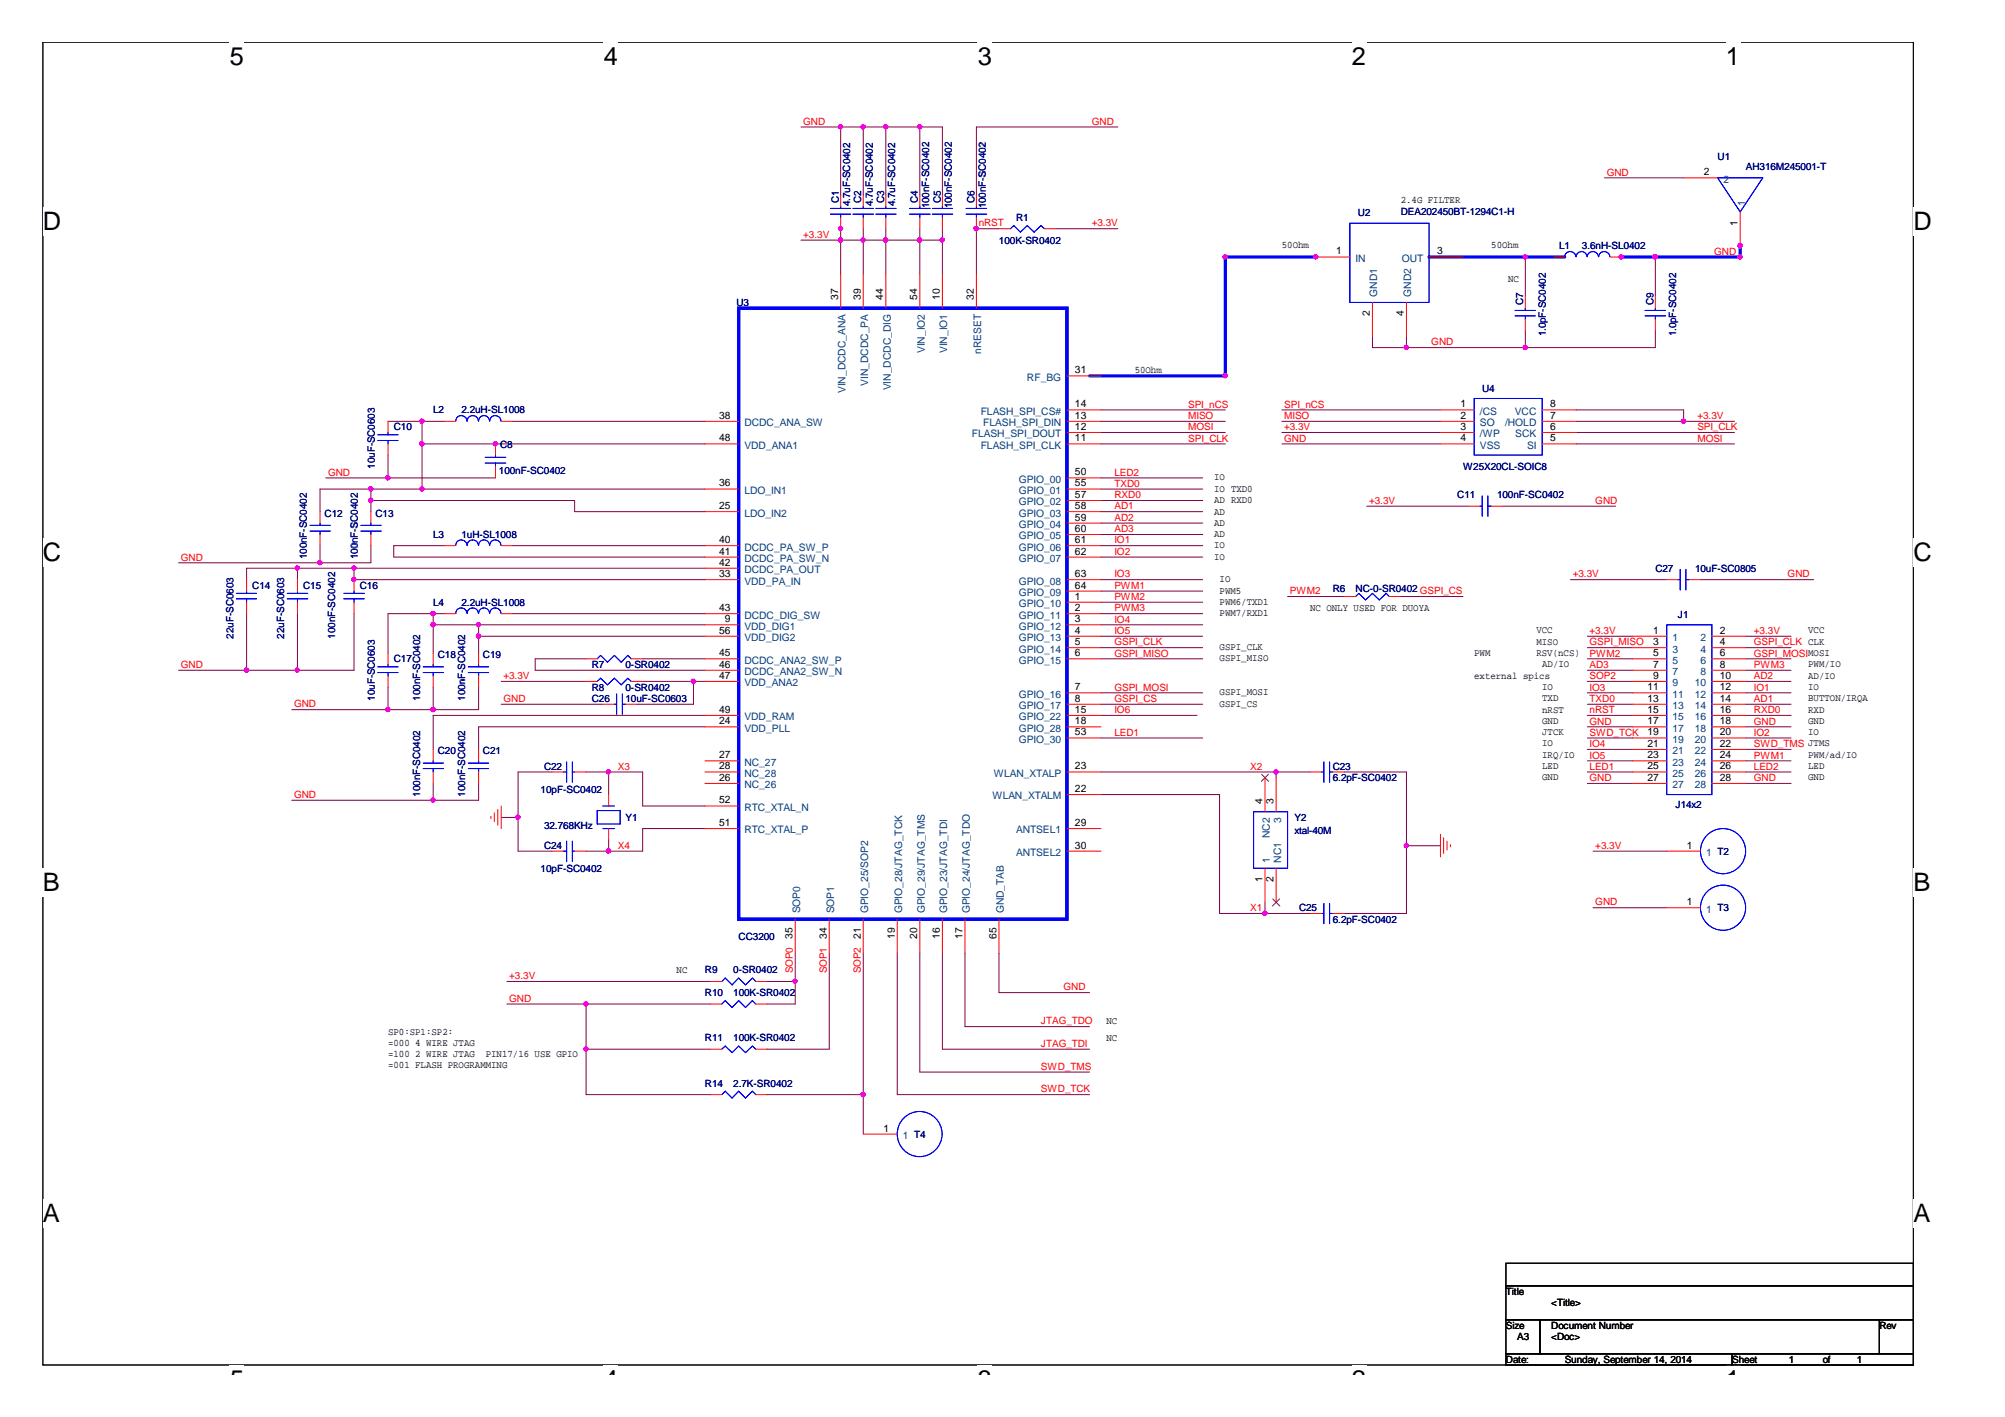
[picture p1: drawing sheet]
<svg xmlns="http://www.w3.org/2000/svg" width="297mm" height="210mm" viewBox="0 0 297 210" stroke-linecap="round" stroke-linejoin="round" font-family="sans-serif">
<path d="M6.3 6.2h277.2v196h-277.2z" fill="none" stroke="#000" stroke-width=".15"/>
<g fill="#fff">
<path d="M34 6.2h2.2v4.3h-2.2z"/>
<path d="M34 202.2h2.2v1.4h-2.2z"/>
<path d="M89.5 6.2h2.1v4.3h-2.1z"/>
<path d="M89.5 202.2h2.1v1.4h-2.1z"/>
<path d="M144.9 6.2h2.1v4.3h-2.1z"/>
<path d="M144.9 202.2h2.1v1.4h-2.1z"/>
<path d="M200.3 6.2h2.1v4.3h-2.1z"/>
<path d="M200.3 202.2h2.1v1.4h-2.1z"/>
<path d="M255.7 6.2h2.1v4.3h-2.1z"/>
<path d="M255.7 202.2h2.1v1.4h-2.1z"/>
<path d="M6.3 30.7h2.8v4.2h-2.8z"/>
<path d="M283.5 30.7h2.7v4.2h-2.7z"/>
<path d="M6.3 79.7h2.8v4.2h-2.8z"/>
<path d="M283.5 79.7h2.7v4.2h-2.7z"/>
<path d="M6.3 128.7h2.6v4.2h-2.6z"/>
<path d="M283.5 128.7h2.5v4.2h-2.5z"/>
<path d="M6.3 177.6h2.6v4.3h-2.6z"/>
<path d="M283.5 177.6h2.5v4.3h-2.5z"/>
</g>
<g fill="none" stroke="#800040" stroke-width=".15">
<path d="M118.7 18.8h20.9v10.1M124.5 18.8v10.1M127.9 18.8v10.1M131.2 18.8v10.1M136.3 18.8v10.1M165.6 18.8h-20.9v10.1M118.7 35.6h20.9M124.5 33.9v6.7M127.9 33.9v6.7M131.2 33.9v6.7M136.3 33.9v6.7M139.6 33.9v6.7"/>
<path d="M148 33.9h-3.3v6.7M156.4 33.9h9.2M194.9 38.1h-13.4v17.6h-18.4M216.7 38.1h13.5M226 38.1v5.9M237.7 26.3h11.7M245.2 38.1v5.9M257.8 36.4v1.7h-17.6M208.4 49.8v1.7M226 49v2.5M245.2 49v2.5h-41.9v-1.7M48.3 70.8h25.1"/>
<path d="M54.9 72.4v3.4M54.9 74.1h30.2v1.7h19.3M57.5 62.4h8.4M57.5 67.4v3.4M62.5 62.4v10M62.5 65.8h41.9M75.9 62.4h28.5M104.4 72.4h-57v3.4M163.1 75.8h15.1M163.1 72.4h15.1M163.1 62.4h18.4M163.1 65.8h18.4"/>
<path d="M163.1 70.8h15.1M163.1 74.1h15.1M163.1 64.1h18.4M163.1 60.7h18.4M163.1 79.2h15.1M163.1 77.5h15.1M189.9 62.4h23.5M189.9 65.8h23.5M189.9 64.1h23.5M189.9 60.7h23.5M202.5 75h15.1M222.6 75h16.8"/>
<path d="M233.5 62.4h23.5M233.5 65.8h23.5M233.5 64.1h23.5M233.5 60.7h15.9v1.7M36.5 90.9v8.4M44.1 84.2v1.7M44.1 90.9v8.4M47.4 80.8v2.6M52.5 84.2v1.7h51.9M52.5 90.9v8.4h-26M54.9 80.8v2.6h-28.4M64.2 90.9v5.8"/>
<path d="M64.2 92.6h40.2M65.9 90.9h-8.4v5.8M65.9 80.8h-7.6v1.7h46.1M70.9 92.6v4.1M70.9 94.2h33.5M75.9 80.8h28.5M75.9 90.9h28.5M86.8 97.6h-7.5v1.7h25.1M95.2 97.6h9.2M104.4 84.2h-67.9v1.7M163.1 80.8h15.1M163.1 82.5h15.1"/>
<path d="M163.1 85.9h15.1M163.1 90.9h15.1M163.1 92.6h15.1M163.1 94.2h15.1M163.1 97.6h15.1M163.1 95.9h15.1M163.1 89.2h15.1M163.1 87.6h15.1M190.8 88.4h8.3M207.5 88.4h9.2M232.7 85.9h14.2M235.2 99.3h6.7"/>
<path d="M235.2 94.2h6.7M235.2 97.6h6.7M235.2 95.9h6.7M251.9 85.9h16.8M258.7 99.3h6.6M258.7 94.2h6.6M258.7 97.6h6.6M258.7 95.9h6.6M57.5 101.8v3.3M64.2 101.8v3.3M64.2 116v2.5M70.9 101.8v3.3h-27.7"/>
<path d="M70.9 116v2.5h-27.7M74.3 100.9h12.5M74.3 104.3h15M81.8 114.4h-5v11.7h5M86.8 114.4h8.4v5h9.2M90.2 114.4v3.3M95.2 100.9h9.2M102.7 100.9v3.4h-8.3M104.4 106h-40.2v5M104.4 107.7h-33.5v3.3M163.1 106h14.2M163.1 114.4h31"/>
<path d="M163.1 117.7h17.6v17.6h13.4M163.1 102.6h15.1M163.1 104.3h15.1M163.1 109.3h15.1M189.1 114.4v.8M199.1 114.4h9.3v20.9h-9.3M235.2 100.9h6.7M235.2 106h6.7M235.2 107.7h6.7M235.2 114.4h6.7M235.2 102.6h6.7M235.2 104.3h6.7"/>
<path d="M235.2 109.3h6.7M235.2 111h6.7M235.2 112.7h6.7M235.2 116h6.7M258.7 100.9h6.6M258.7 106h6.6M258.7 107.7h6.6M258.7 114.4h6.6M258.7 102.6h6.6M258.7 104.3h6.6M258.7 109.3h6.6M258.7 111h6.6"/>
<path d="M258.7 112.7h6.6M258.7 116h6.6M74.3 121.1h2.5M90.2 124.4v1.7M104.4 122.7h-9.2v3.4h-8.4M187.4 133.7v1.6M208.4 125.3h5M236 126.1h10.9M236 134.5h10.9M75.1 145.4h30.1M75.1 148.7h30.1M86.8 148.7v13.5h18.4"/>
<path d="M86.8 155.4h18.4M113.6 145.4h4.2M117.8 141.2v7.5h-4.2M122.9 141.2v14.2h-9.3M127.9 141.2v26.8M132.9 141.2v21h28.5M136.3 141.2v17.6h25.1M139.6 141.2v14.2h21.8M143 141.2v10.9h18.4M148 141.2v5.8h13.4M113.6 162.2h14.3"/>
</g>
<g fill="#f0f" stroke="#f0f" stroke-width=".15">
<circle cx="62.5" cy="72.4" r=".32"/>
<circle cx="47.4" cy="83.3" r=".32"/>
<circle cx="62.5" cy="62.4" r=".32"/>
<circle cx="73.4" cy="65.7" r=".32"/>
<circle cx="57.5" cy="70.8" r=".32"/>
<circle cx="52.4" cy="84.1" r=".32"/>
<circle cx="52.4" cy="85.8" r=".32"/>
<circle cx="44" cy="84.1" r=".32"/>
<circle cx="44" cy="99.3" r=".32"/>
<circle cx="36.5" cy="99.3" r=".32"/>
<circle cx="54.9" cy="74.1" r=".32"/>
<circle cx="64.2" cy="90.9" r=".32"/>
<circle cx="70.9" cy="92.5" r=".32"/>
<circle cx="70.9" cy="94.2" r=".32"/>
<circle cx="64.2" cy="92.5" r=".32"/>
<circle cx="57.5" cy="105.1" r=".32"/>
<circle cx="64.2" cy="105.1" r=".32"/>
<circle cx="64.2" cy="118.5" r=".32"/>
<circle cx="90.1" cy="126.1" r=".32"/>
<circle cx="90.1" cy="114.3" r=".32"/>
<circle cx="76.7" cy="121.1" r=".32"/>
<circle cx="208.3" cy="125.3" r=".32"/>
<circle cx="187.4" cy="135.3" r=".32"/>
<circle cx="189" cy="114.3" r=".32"/>
<circle cx="139.6" cy="35.5" r=".32"/>
<circle cx="136.2" cy="35.5" r=".32"/>
<circle cx="124.5" cy="33.9" r=".32"/>
<circle cx="124.5" cy="35.5" r=".32"/>
<circle cx="127.9" cy="35.5" r=".32"/>
<circle cx="131.2" cy="35.5" r=".32"/>
<circle cx="127.9" cy="18.8" r=".32"/>
<circle cx="124.5" cy="18.8" r=".32"/>
<circle cx="136.2" cy="18.8" r=".32"/>
<circle cx="131.2" cy="18.8" r=".32"/>
<circle cx="144.6" cy="33.9" r=".32"/>
<circle cx="117.8" cy="145.4" r=".32"/>
<circle cx="127.9" cy="162.1" r=".32"/>
<circle cx="86.8" cy="155.4" r=".32"/>
<circle cx="86.8" cy="148.7" r=".32"/>
<circle cx="249.4" cy="62.4" r=".32"/>
<circle cx="181.5" cy="55.7" r=".32"/>
<circle cx="181.5" cy="38" r=".32"/>
<circle cx="194.9" cy="38" r=".32"/>
<circle cx="208.3" cy="51.5" r=".32"/>
<circle cx="226" cy="38" r=".32"/>
<circle cx="226" cy="51.5" r=".32"/>
<circle cx="245.2" cy="38" r=".32"/>
<circle cx="240.2" cy="38" r=".32"/>
<circle cx="257.8" cy="38" r=".32"/>
<circle cx="257.8" cy="36.4" r=".32"/>
<circle cx="62.5" cy="65.7" r=".32"/>
<circle cx="54.9" cy="72.4" r=".32"/>
<circle cx="102.7" cy="100.9" r=".32"/>
</g>
<path d="M194.9 38.1h-13.4v17.6h-20.1M211.7 38.1h20.1M257.8 36.4v1.7h-17.6M109.4 45.6h48.7v90.6h-48.7z" fill="none" stroke="#00f" stroke-width=".47"/>
<g fill="none" stroke="#f00" stroke-width=".15">
<path d="M124.5 28.9v1.6M124.5 32.2v1.7M127.9 28.9v1.6M127.9 32.2v1.7M131.2 28.9v1.6M131.2 32.2v1.7M136.3 28.9v1.6M136.3 32.2v1.7M139.6 28.9v1.6M139.6 32.2v1.7M144.7 28.9v1.6M144.7 32.2v1.7"/>
<path d="M148 33.9h1.7M154.7 33.9h1.7M194.9 38.1h5.1M211.7 38.1h5M230.2 38.1h1.6M238.5 38.1h1.7M249.4 26.3h5.1M257.8 31.4v5M124.5 40.6v5M127.9 40.6v5M131.2 40.6v5M136.3 40.6v5"/>
<path d="M139.6 40.6v5M144.7 40.6v5M158.1 55.7h5M203.3 44.8v5M208.4 44.8v5M226 44v1.6M226 47.3v1.7M245.2 44v1.6M245.2 47.3v1.7M47.4 75.8v1.7M47.4 79.2v1.6M54.9 75.8v1.7"/>
<path d="M54.9 79.2v1.6M57.5 62.4v1.7M57.5 65.8v1.6M65.9 62.4h1.6M73.4 65.8v1.6M73.4 69.1v1.7M74.3 62.4h1.6M104.4 65.8h5M104.4 62.4h5M104.4 75.8h5M104.4 72.4h5M158.1 65.8h5"/>
<path d="M158.1 64.1h5M158.1 62.4h5M158.1 60.7h5M158.1 75.8h5M158.1 72.4h5M158.1 70.8h5M158.1 74.1h5M158.1 77.5h5M158.1 79.2h5M213.4 65.8h5M213.4 64.1h5M213.4 62.4h5"/>
<path d="M213.4 60.7h5M217.6 75h1.6M220.9 75h1.7M228.5 65.8h5M228.5 64.1h5M228.5 62.4h5M228.5 60.7h5M36.5 85.9v1.7M36.5 89.2v1.7M44.1 85.9v1.7M44.1 89.2v1.7M52.5 85.9v1.7"/>
<path d="M52.5 89.2v1.7M57.5 96.7v1.7M64.2 96.7v1.7M65.9 90.9h1.6M65.9 80.8h1.6M70.9 96.7v1.7M74.3 90.9h1.6M74.3 80.8h1.6M86.8 97.6h1.7M93.5 97.6h1.7M104.4 90.9h5M104.4 92.6h5"/>
<path d="M104.4 94.2h5M104.4 97.6h5M104.4 85.9h5M104.4 80.8h5M104.4 82.5h5M104.4 84.2h5M104.4 99.3h5M158.1 90.9h5M158.1 89.2h5M158.1 92.6h5M158.1 94.2h5M158.1 95.9h5"/>
<path d="M158.1 97.6h5M158.1 85.9h5M158.1 80.8h5M158.1 82.5h5M158.1 87.6h5M199.1 88.4h1.7M205.8 88.4h1.7M241.9 94.2h5M241.9 95.9h5M241.9 97.6h5M241.9 99.3h5M246.9 85.9h1.7"/>
<path d="M250.3 85.9h1.6M253.6 94.2h5.1M253.6 95.9h5.1M253.6 97.6h5.1M253.6 99.3h5.1M57.5 100.1v1.7M64.2 100.1v1.7M64.2 111v1.7M64.2 114.4v1.6M70.9 100.1v1.7M70.9 111v1.7M70.9 114.4v1.6"/>
<path d="M73.7 119.9v2.3M74.3 119.4v3.3M81.8 114.4h1.7M85.1 114.4h1.7M86.8 100.9h1.7M89.3 104.3h1.7M90.2 117.7v1.7M92.7 104.3h1.7M93.5 100.9h1.7M104.4 114.4h5M104.4 106h5M104.4 107.7h5"/>
<path d="M104.4 116h5M104.4 112.7h5M104.4 100.9h5M104.4 119.4h5M158.1 114.4h5M158.1 104.3h5M158.1 102.6h5M158.1 106h5M158.1 107.7h5M158.1 117.7h5M158.1 109.3h5M187.4 115.2v5"/>
<path d="M189.1 115.2v5M194.1 114.4h1.7M197.4 114.4h1.7M241.9 114.4h5M241.9 104.3h5M241.9 102.6h5M241.9 106h5M241.9 107.7h5M241.9 116h5M241.9 112.7h5M241.9 100.9h5M241.9 109.3h5"/>
<path d="M241.9 111h5M253.6 114.4h5.1M253.6 104.3h5.1M253.6 102.6h5.1M253.6 106h5.1M253.6 107.7h5.1M253.6 116h5.1M253.6 112.7h5.1M253.6 100.9h5.1M253.6 109.3h5.1M253.6 111h5.1M72.7 120.9v.4"/>
<path d="M73.2 120.4v1.3M81.8 126.1h1.7M85.1 126.1h1.7M90.2 122.7v1.7M104.4 122.7h5M117.8 136.2v5M122.9 136.2v5M127.9 136.2v5M132.9 136.2v5M136.3 136.2v5M139.6 136.2v5M143 136.2v5"/>
<path d="M148 136.2v5M158.1 126.1h5M158.1 122.7h5M187.4 128.6v5.1M189.1 128.6v5.1M194.1 135.3h1.7M197.4 135.3h1.7M213.4 123.6v3.3M213.9 124.1v2.3M214.4 124.6v1.3M214.9 125.1v.3M246.9 126.1h5"/>
<path d="M246.9 134.5h5M105.2 145.4h1.7M105.2 155.4h1.7M105.2 148.7h1.7M112 145.4h1.6M112 155.4h1.6M112 148.7h1.6M105.2 162.2h1.7M112 162.2h1.6M127.9 168h5"/>
</g>
<path d="M223.1 187.1h60.4v3.4h-60.4zM223.1 190.5h60.4v5h-60.4zM223.1 195.5h5v5h-5zM228.1 195.5h50.3v5h-50.3zM278.4 195.5h5.1v5h-5.1zM223.1 200.5h33.5v1.7h-33.5zM256.6 200.5h26.9v1.7h-26.9z" fill="none" stroke="#000" stroke-width=".15"/>
<g fill="none" stroke="#00f" stroke-width=".15">
<path d="M123 31.7h3M123 30.9h3M124.5 30.5v.4M124.5 31.7v.5M126.4 31.7h3M126.4 30.9h3M127.9 30.5v.4M127.9 31.7v.5M129.8 31.7h3M129.8 30.9h3M131.2 30.5v.4M131.2 31.7v.5"/>
<path d="M134.7 31.7h3.1M134.7 30.9h3.1M136.3 30.5v.4M136.3 31.7v.5M138.1 31.7h3M138.1 30.9h3M139.6 30.5v.4M139.6 31.7v.5M143.1 31.7h3.1M143.1 30.9h3.1M144.7 30.5v.4M144.7 31.7v.5"/>
<path d="M149.7 33.9l.5-.5 1 1 1-1 1 1 1-1 .5 .5M200 33.1h11.7v11.7h-11.7zM231.8 38a.83 .83 0 0 1 .8-.7 .83 .83 0 0 1 .9 .7M233.5 38a.81 .81 0 0 1 .8-.7 .81 .81 0 0 1 .8 .7M235.2 38a.83 .83 0 0 1 .8-.7 .83 .83 0 0 1 .8 .7M236.9 38a.83 .83 0 0 1 .8-.7 .83 .83 0 0 1 .8 .7M254.5 26.3h6.7l-3.4 5.1zM218.4 59h10.1v8.4h-10.1zM224.5 46.8h3M224.5 46h3M226 45.6v.4M226 46.8v.5"/>
<path d="M243.7 46.8h3.1M243.7 46h3.1M245.2 45.6v.4M245.2 46.8v.5M45.9 78.7h3M45.9 77.8h3M47.4 77.5v.3M47.4 78.7v.5M53.5 78.7h3M53.5 77.8h3M54.9 77.5v.3M54.9 78.7v.5"/>
<path d="M56 65.2h3M56 64.4h3M57.5 64.1v.3M57.5 65.2v.6M67.5 62.4a.83 .83 0 0 1 .8-.8 .83 .83 0 0 1 .9 .8M69.2 62.4a.83 .83 0 0 1 .8-.8 .83 .83 0 0 1 .9 .8M70.9 62.4a.8 .8 0 0 1 .8-.8 .8 .8 0 0 1 .8 .8M71.9 68.6h3M71.9 67.7h3M72.6 62.4a.83 .83 0 0 1 .8-.8 .83 .83 0 0 1 .8 .8M73.4 67.4v.3M73.4 68.6v.5"/>
<path d="M219.2 75h.4M219.6 73.5v3M220.4 75h.5M220.4 73.5v3M35 88.7h3M35 87.9h3M36.5 87.6v.3M36.5 88.7v.5M42.5 88.7h3.1M42.5 87.9h3.1M44.1 87.6v.3M44.1 88.7v.5"/>
<path d="M50.9 88.7h3.1M50.9 87.9h3.1M52.5 87.6v.3M52.5 88.7v.5M56 99.6h3M56 98.8h3M57.5 98.4v.4M57.5 99.6v.5M62.7 99.6h3M62.7 98.8h3M64.2 98.4v.4M64.2 99.6v.5"/>
<path d="M67.5 90.9a.83 .83 0 0 1 .8-.8 .83 .83 0 0 1 .9 .8M67.5 80.8a.83 .83 0 0 1 .8-.8 .83 .83 0 0 1 .9 .8M69.2 90.9a.83 .83 0 0 1 .8-.8 .83 .83 0 0 1 .9 .8M69.2 80.8a.83 .83 0 0 1 .8-.8 .83 .83 0 0 1 .9 .8M69.4 99.6h3M69.4 98.8h3M70.9 90.9a.8 .8 0 0 1 .8-.8 .8 .8 0 0 1 .8 .8M70.9 80.8a.8 .8 0 0 1 .8-.8 .8 .8 0 0 1 .8 .8M70.9 98.4v.4M70.9 99.6v.5M72.6 90.9a.83 .83 0 0 1 .8-.8 .83 .83 0 0 1 .8 .8M72.6 80.8a.83 .83 0 0 1 .8-.8 .83 .83 0 0 1 .8 .8"/>
<path d="M88.5 97.6l.5-.5 1 1 1-1 1 1 1-1 .5 .5M200.8 88.4l.5-.5 1 1 1-1 1 1 1.1-1 .4 .5M246.9 92.6h6.7v25.1h-6.7zM248.6 85.9h.3M248.9 84.3v3.1M249.8 85.9h.5M249.8 84.3v3.1M62.7 113.8h3M62.7 113h3M64.2 112.7v.3M64.2 113.8v.6M69.4 113.8h3"/>
<path d="M69.4 113h3M70.9 112.7v.3M70.9 113.8v.6M83.5 114.4h.4M83.9 112.9v3M84.8 114.4h.3M84.8 112.9v3M88.5 100.9l.5-.4 1 .9 1-.9 1 .9 1-.9 .5 .4M89.3 119.4h1.7M91 104.3h.4M91.4 102.8v3M92.2 104.3h.5"/>
<path d="M92.2 102.8v3M195.8 114.4h.3M196.1 112.9v3M197 114.4h.4M197 112.9v3M83.5 126.1h.4M83.9 124.6v3M84.8 124.6v3M84.8 126.1h.3M88.5 120.1h3.4v2h-3.4zM89.3 122.7h1.7M185.7 120.2h5.1v8.4h-5.1z"/>
<path d="M195.8 135.3h.3M196.1 133.8v3M197 133.8v3M197 135.3h.4M106.9 145.4l.5-.5 1.1 1 .9-1 1 1 1.1-1 .5 .5M106.9 155.4l.5-.4 1.1 .9 .9-.9 1 .9 1.1-.9 .5 .4M106.9 148.7l.5-.5 1.1 1 .9-1 1 1 1.1-1 .5 .5M106.9 162.2l.5-.6 1.1 1.1 .9-1.1 1 1.1 1.1-1.1 .5 .6"/>
<circle cx="255.3" cy="134.5" r="3.3"/>
<circle cx="255.3" cy="126.1" r="3.3"/>
<circle cx="136.2" cy="168" r="3.3"/>
</g>
<path d="M186.9 114.7l1.1 1.1M187.9 114.7l-1 1.1M188.6 133.2l1 1M189.6 133.2l-1.1 1" fill="none" stroke="#804000" stroke-width=".15"/>
<g font-size="3.8">
<text x="34" y="9.6">5</text>
<text x="89.5" y="9.6">4</text>
<text x="144.9" y="9.6">3</text>
<text x="200.3" y="9.6">2</text>
<text x="255.7" y="9.6">1</text>
<text x="6.3" y="34.1">D</text>
<text x="283.5" y="34.1">D</text>
<text x="6.3" y="83.1">C</text>
<text x="283.5" y="83.1">C</text>
<text x="6.3" y="132.1">B</text>
<text x="283.5" y="132.1">B</text>
<text x="6.3" y="181">A</text>
<text x="283.5" y="181">A</text>
<text x="34" y="205.6">5</text>
<text x="89.5" y="205.6">4</text>
<text x="144.9" y="205.6">3</text>
<text x="200.3" y="205.6">2</text>
<text x="255.7" y="205.6">1</text>
</g>
<g font-size="1.5" fill="#f00">
<text x="119" y="18.5">GND</text>
<text x="161.8" y="18.5">GND</text>
<text x="238" y="26">GND</text>
<text x="119" y="35.2">+3.3V</text>
<text x="145" y="33.5">nRST</text>
<text x="161.8" y="33.5">+3.3V</text>
<text x="254" y="37.7">GND</text>
<text x="212" y="51.2">GND</text>
<text x="176" y="60.4">SPI_nCS</text>
<text x="176" y="62.1">MISO</text>
<text x="176" y="63.7">MOSI</text>
<text x="176" y="65.4">SPI_CLK</text>
<text x="190.2" y="62.1">MISO</text>
<text x="190.2" y="65.4">GND</text>
<text x="190.2" y="60.4">SPI_nCS</text>
<text x="190.2" y="63.7">+3.3V</text>
<text x="251.5" y="65.4">MOSI</text>
<text x="251.5" y="62.1">+3.3V</text>
<text x="251.5" y="63.7">SPI_CLK</text>
<text x="48.6" y="70.5">GND</text>
<text x="165.1" y="70.5">LED2</text>
<text x="165.1" y="77.1">AD2</text>
<text x="165.1" y="75.5">AD1</text>
<text x="165.1" y="73.8">RXD0</text>
<text x="165.1" y="72.1">TXD0</text>
<text x="202.8" y="74.6">+3.3V</text>
<text x="236.3" y="74.6">GND</text>
<text x="26.8" y="83">GND</text>
<text x="165.1" y="82.2">IO2</text>
<text x="165.1" y="80.5">IO1</text>
<text x="165.1" y="78.8">AD3</text>
<text x="165.1" y="88.9">PWM2</text>
<text x="165.1" y="87.2">PWM1</text>
<text x="165.1" y="85.5">IO3</text>
<text x="191.1" y="88">PWM2</text>
<text x="233" y="85.5">+3.3V</text>
<text x="264.8" y="85.5">GND</text>
<text x="165.1" y="95.6">GSPI_CLK</text>
<text x="165.1" y="93.9">IO5</text>
<text x="165.1" y="92.2">IO4</text>
<text x="165.1" y="90.6">PWM3</text>
<text x="235.5" y="93.9">+3.3V</text>
<text x="235.5" y="95.6">GSPI_MISO</text>
<text x="259.8" y="93.9">+3.3V</text>
<text x="259.8" y="95.6">GSPI_CLK CLK</text>
<text x="26.8" y="98.9">GND</text>
<text x="74.6" y="100.6">+3.3V</text>
<text x="165.1" y="97.3">GSPI_MISO</text>
<text x="235.5" y="97.3">PWM2</text>
<text x="235.5" y="98.9">AD3</text>
<text x="235.5" y="100.6">SOP2</text>
<text x="259.8" y="97.3">GSPI_MOSIMOSI</text>
<text x="259.8" y="98.9">PWM3</text>
<text x="259.8" y="100.6">AD2</text>
<text x="43.6" y="104.8">GND</text>
<text x="74.6" y="104">GND</text>
<text x="165.1" y="102.3">GSPI_MOSI</text>
<text x="165.1" y="104">GSPI_CS</text>
<text x="165.1" y="105.6">IO6</text>
<text x="235.5" y="102.3">IO3</text>
<text x="235.5" y="104">TXD0</text>
<text x="235.5" y="105.6">nRST</text>
<text x="235.5" y="107.3">GND</text>
<text x="259.8" y="102.3">IO1</text>
<text x="259.8" y="104">AD1</text>
<text x="259.8" y="105.6">RXD0</text>
<text x="259.8" y="107.3">GND</text>
<text x="165.1" y="109">LED1</text>
<text x="235.5" y="109">SWD_TCK</text>
<text x="235.5" y="110.7">IO4</text>
<text x="235.5" y="112.4">IO5</text>
<text x="259.8" y="109">IO2</text>
<text x="259.8" y="110.7">SWD_TMS JTMS</text>
<text x="259.8" y="112.4">PWM1</text>
<text x="43.6" y="118.2">GND</text>
<text x="91.5" y="114">X3</text>
<text x="185.2" y="114">X2</text>
<text x="235.5" y="114">LED1</text>
<text x="235.5" y="115.7">GND</text>
<text x="259.8" y="114">LED2</text>
<text x="259.8" y="115.7">GND</text>
<text x="91.5" y="125.7">X4</text>
<text x="236.3" y="125.7">+3.3V</text>
<text x="185.2" y="135">X1</text>
<text x="236.3" y="134.1">GND</text>
<text x="75.4" y="145">+3.3V</text>
<text x="75.4" y="148.4">GND</text>
<text x="117.5" y="144.2" transform="rotate(-90 117.5 144.2)">SOP0</text>
<text x="122.5" y="144.2" transform="rotate(-90 122.5 144.2)">SOP1</text>
<text x="127.6" y="144.2" transform="rotate(-90 127.6 144.2)">SOP2</text>
<text x="157.6" y="146.7">GND</text>
<text x="154.2" y="155.1">JTAG_TDI</text>
<text x="154.2" y="151.7">JTAG_TDO</text>
<text x="154.2" y="161.8">SWD_TCK</text>
<text x="154.2" y="158.5">SWD_TMS</text>
</g>
<g font-size="1.5" fill="#000080">
<text x="254.5" y="23.7">U1</text>
<text x="258.7" y="25.2">AH316M245001-T</text>
<text x="124.2" y="30" transform="rotate(-90 124.2 30)">C1</text>
<text x="125.9" y="30.5" transform="rotate(-90 125.9 30.5)">4.7uF-SC0402</text>
<text x="127.6" y="30" transform="rotate(-90 127.6 30)">C2</text>
<text x="129.3" y="30.5" transform="rotate(-90 129.3 30.5)">4.7uF-SC0402</text>
<text x="131" y="30" transform="rotate(-90 131 30)">C3</text>
<text x="132.6" y="30.5" transform="rotate(-90 132.6 30.5)">4.7uF-SC0402</text>
<text x="136" y="30" transform="rotate(-90 136 30)">C4</text>
<text x="137.7" y="30.9" transform="rotate(-90 137.7 30.9)">100nF-SC0402</text>
<text x="139.4" y="30" transform="rotate(-90 139.4 30)">C5</text>
<text x="141" y="30.9" transform="rotate(-90 141 30.9)">100nF-SC0402</text>
<text x="144.4" y="30" transform="rotate(-90 144.4 30)">C6</text>
<text x="146" y="30.9" transform="rotate(-90 146 30.9)">100nF-SC0402</text>
<text x="150.5" y="32.7">R1</text>
<text x="201.2" y="32.1">U2</text>
<text x="207.5" y="31.9">DEA202450BT</text>
<text x="207.5" y="31.9">DEA202450BT-1294C1-H</text>
<text x="148" y="36.1">100K-SR0402</text>
<text x="231" y="36.9">L1</text>
<text x="234.4" y="36.9">3.6nH-SL0402</text>
<text x="109.1" y="45.3">U3</text>
<text x="225.7" y="45.1" transform="rotate(-90 225.7 45.1)">C7</text>
<text x="244.9" y="45.1" transform="rotate(-90 244.9 45.1)">C9</text>
<text x="229" y="49.8" transform="rotate(-90 229 49.8)">1.0pF-SC0402</text>
<text x="248.3" y="49.8" transform="rotate(-90 248.3 49.8)">1.0pF-SC0402</text>
<text x="219.6" y="58.1">U4</text>
<text x="58.3" y="63.8">C10</text>
<text x="64.2" y="61.2">L2</text>
<text x="68.4" y="61.2">2.2uH-SL1008</text>
<text x="55.5" y="69.4" transform="rotate(-90 55.5 69.4)">10uF-SC0603</text>
<text x="73.9" y="70.3">100nF-SC0402</text>
<text x="74.1" y="66.4">C8</text>
<text x="216.7" y="69.6">W25X20CL-SOIC8</text>
<text x="48.1" y="76.5">C12</text>
<text x="55.6" y="76.5">C13</text>
<text x="215.9" y="73.8">C11</text>
<text x="221.8" y="73.8">100nF-SC0402</text>
<text x="45.5" y="82.9" transform="rotate(-90 45.5 82.9)">100nF-SC0402</text>
<text x="53" y="82.9" transform="rotate(-90 53 82.9)">100nF-SC0402</text>
<text x="64.2" y="79.7">L3</text>
<text x="68.4" y="79.7">1uH-SL1008</text>
<text x="37.4" y="87.2">C14</text>
<text x="44.9" y="87.2">C15</text>
<text x="53.3" y="87.2">C16</text>
<text x="64.2" y="89.7">L4</text>
<text x="68.4" y="89.7">2.2uH-SL1008</text>
<text x="197.4" y="87.7">R6</text>
<text x="200.8" y="87.7">NC-0-SR0402 GSPI_CS</text>
<text x="245.2" y="84.7">C27</text>
<text x="251.1" y="84.7">10uF-SC0805</text>
<text x="34.6" y="94.6" transform="rotate(-90 34.6 94.6)">22uF-SC0603</text>
<text x="42.1" y="94.6" transform="rotate(-90 42.1 94.6)">22uF-SC0603</text>
<text x="49.7" y="94.6" transform="rotate(-90 49.7 94.6)">100nF-SC0402</text>
<text x="248.6" y="91.6">J1</text>
<text x="58.3" y="98.1">C17</text>
<text x="64.9" y="97.5">C18</text>
<text x="71.5" y="97.5">C19</text>
<text x="87.7" y="98.9">R7</text>
<text x="92.7" y="98.9">0-SR0402</text>
<text x="55.5" y="103.8" transform="rotate(-90 55.5 103.8)">10uF-SC0603</text>
<text x="62.2" y="103.8" transform="rotate(-90 62.2 103.8)">100nF-SC0402</text>
<text x="68.9" y="103.8" transform="rotate(-90 68.9 103.8)">100nF-SC0402</text>
<text x="87.7" y="104">C26</text>
<text x="87.7" y="102.3">R8</text>
<text x="92.7" y="104">10uF-SC0603</text>
<text x="92.7" y="102.3">0-SR0402</text>
<text x="64.9" y="111.7">C20</text>
<text x="71.5" y="111.7">C21</text>
<text x="62.2" y="118" transform="rotate(-90 62.2 118)">100nF-SC0402</text>
<text x="68.9" y="118" transform="rotate(-90 68.9 118)">100nF-SC0402</text>
<text x="80.1" y="117.4">10pF-SC0402</text>
<text x="80.6" y="114.1">C22</text>
<text x="197.4" y="114.1">C23</text>
<text x="197.4" y="115.7">6.2pF-SC0402</text>
<text x="248.2" y="119.7">J14x2</text>
<text x="80.6" y="125.8">C24</text>
<text x="80.6" y="122.8">32.768KHz</text>
<text x="92.7" y="121.6">Y1</text>
<text x="191.8" y="121.6">Y2</text>
<text x="191.8" y="123.6">xtal-40M</text>
<text x="80.1" y="129.1">10pF-SC0402</text>
<text x="192.4" y="135">C25</text>
<text x="197.4" y="136.7">6.2pF-SC0402</text>
<text x="109.4" y="139.2">CC3200</text>
<text x="104.4" y="144.2">R9</text>
<text x="104.4" y="147.6">R10</text>
<text x="108.6" y="144.2">0-SR0402</text>
<text x="108.6" y="147.6">100K-SR0402</text>
<text x="104.4" y="154.3">R11</text>
<text x="108.6" y="154.3">100K-SR0402</text>
<text x="104.4" y="161">R14</text>
<text x="108.6" y="161">2.7K-SR0402</text>
</g>
<g font-size="1.5">
<text x="252.4" y="26">2</text>
<text x="207.5" y="30.1">2.4G FILTER</text>
<text x="257.4" y="33.4" transform="rotate(-90 257.4 33.4)">1</text>
<text x="189.9" y="36.8">50Ohm</text>
<text x="198" y="37.7">1</text>
<text x="212.9" y="37.7">3</text>
<text x="220.9" y="36.8">50Ohm</text>
<text x="223.4" y="41.8">NC</text>
<text x="124.2" y="44.5" transform="rotate(-90 124.2 44.5)">37</text>
<text x="127.5" y="44.5" transform="rotate(-90 127.5 44.5)">39</text>
<text x="130.9" y="44.5" transform="rotate(-90 130.9 44.5)">44</text>
<text x="135.9" y="44.5" transform="rotate(-90 135.9 44.5)">54</text>
<text x="139.2" y="44.5" transform="rotate(-90 139.2 44.5)">10</text>
<text x="144.3" y="44.5" transform="rotate(-90 144.3 44.5)">32</text>
<text x="202.9" y="46.8" transform="rotate(-90 202.9 46.8)">2</text>
<text x="208" y="46.8" transform="rotate(-90 208 46.8)">4</text>
<text x="159.3" y="55.3">31</text>
<text x="168.1" y="55.3">50Ohm</text>
<text x="106.6" y="62">38</text>
<text x="106.6" y="65.4">48</text>
<text x="159.3" y="65.4">11</text>
<text x="159.3" y="63.7">12</text>
<text x="159.3" y="62">13</text>
<text x="159.3" y="60.3">14</text>
<text x="216.4" y="60.3">1</text>
<text x="216.4" y="62">2</text>
<text x="216.4" y="63.7">3</text>
<text x="216.4" y="65.4">4</text>
<text x="229.7" y="65.4">5</text>
<text x="229.7" y="63.7">6</text>
<text x="229.7" y="62">7</text>
<text x="229.7" y="60.3">8</text>
<text x="159.3" y="70.4">50</text>
<text x="179.9" y="71.2">IO</text>
<text x="106.6" y="75.4">25</text>
<text x="106.6" y="72.1">36</text>
<text x="159.3" y="72.1">55</text>
<text x="159.3" y="73.8">57</text>
<text x="159.3" y="75.4">58</text>
<text x="159.3" y="77.1">59</text>
<text x="179.9" y="72.8">IO TXD0</text>
<text x="179.9" y="74.5">AD RXD0</text>
<text x="179.9" y="76.2">AD</text>
<text x="179.9" y="77.9">AD</text>
<text x="106.6" y="80.4">40</text>
<text x="106.6" y="82.1">41</text>
<text x="106.6" y="83.8">42</text>
<text x="159.3" y="78.8">60</text>
<text x="159.3" y="80.4">61</text>
<text x="159.3" y="82.1">62</text>
<text x="179.9" y="79.6">AD</text>
<text x="179.9" y="81.2">IO</text>
<text x="179.9" y="82.9">IO</text>
<text x="106.6" y="85.5">33</text>
<text x="159.3" y="88.8">1</text>
<text x="159.3" y="85.5">63</text>
<text x="159.3" y="87.2">64</text>
<text x="180.7" y="89.6">PWM6/TXD1</text>
<text x="180.7" y="86.2">IO</text>
<text x="180.7" y="87.9">PWM5</text>
<text x="106.6" y="90.5">43</text>
<text x="106.6" y="93.9">56</text>
<text x="107.4" y="92.2">9</text>
<text x="159.3" y="90.5">2</text>
<text x="159.3" y="92.2">3</text>
<text x="159.3" y="93.9">4</text>
<text x="159.3" y="95.6">5</text>
<text x="180.7" y="91.3">PWM7/RXD1</text>
<text x="194.1" y="90.4">NC ONLY USED FOR DUOYA</text>
<text x="227.6" y="93.8">VCC</text>
<text x="227.6" y="95.5">MISO</text>
<text x="244.9" y="93.9">1</text>
<text x="244.9" y="95.6">3</text>
<text x="254.8" y="93.9">2</text>
<text x="254.8" y="95.6">4</text>
<text x="267.9" y="93.8">VCC</text>
<text x="106.6" y="97.2">45</text>
<text x="106.6" y="98.9">46</text>
<text x="106.6" y="100.6">47</text>
<text x="159.3" y="97.2">6</text>
<text x="180.7" y="96.3">GSPI_CLK</text>
<text x="180.7" y="98">GSPI_MISO</text>
<text x="218.4" y="97.2">PWM</text>
<text x="218.4" y="100.5">external spics</text>
<text x="227.6" y="97.2">RSV(nCS)</text>
<text x="228.5" y="98.8">AD/IO</text>
<text x="244.9" y="97.2">5</text>
<text x="244.9" y="98.9">7</text>
<text x="244.9" y="100.6">9</text>
<text x="254.8" y="97.2">6</text>
<text x="254.8" y="98.9">8</text>
<text x="254.8" y="100.6">10</text>
<text x="267.9" y="100.5">AD/IO</text>
<text x="267.9" y="98.8">PWM/IO</text>
<text x="106.6" y="107.3">24</text>
<text x="106.6" y="105.6">49</text>
<text x="159.3" y="102.2">7</text>
<text x="159.3" y="103.9">8</text>
<text x="159.3" y="105.6">15</text>
<text x="159.3" y="107.3">18</text>
<text x="180.7" y="103">GSPI_MOSI</text>
<text x="180.7" y="104.7">GSPI_CS</text>
<text x="228.5" y="103.9">TXD</text>
<text x="228.5" y="105.6">nRST</text>
<text x="228.5" y="107.2">GND</text>
<text x="228.5" y="102.2">IO</text>
<text x="244.1" y="102.2">11</text>
<text x="244.1" y="103.9">13</text>
<text x="244.1" y="105.6">15</text>
<text x="244.1" y="107.3">17</text>
<text x="254.8" y="102.2">12</text>
<text x="254.8" y="103.9">14</text>
<text x="254.8" y="105.6">16</text>
<text x="254.8" y="107.3">18</text>
<text x="267.9" y="103.9">BUTTON/IRQA</text>
<text x="267.9" y="105.6">RXD</text>
<text x="267.9" y="107.2">GND</text>
<text x="267.9" y="102.2">IO</text>
<text x="106.6" y="112.3">27</text>
<text x="106.6" y="114">28</text>
<text x="159.3" y="114">23</text>
<text x="159.3" y="108.9">53</text>
<text x="228.5" y="113.9">LED</text>
<text x="228.5" y="108.9">JTCK</text>
<text x="228.5" y="112.2">IRQ/IO</text>
<text x="228.5" y="110.5">IO</text>
<text x="244.1" y="108.9">19</text>
<text x="244.1" y="110.6">21</text>
<text x="244.1" y="112.3">23</text>
<text x="244.1" y="114">25</text>
<text x="254.8" y="108.9">20</text>
<text x="254.8" y="110.6">22</text>
<text x="254.8" y="112.3">24</text>
<text x="254.8" y="114">26</text>
<text x="267.9" y="113.9">LED</text>
<text x="267.9" y="112.2">PWM/ad/IO</text>
<text x="267.9" y="108.9">IO</text>
<text x="106.6" y="115.7">26</text>
<text x="106.6" y="119">52</text>
<text x="159.3" y="117.3">22</text>
<text x="187" y="119.1" transform="rotate(-90 187 119.1)">4</text>
<text x="188.7" y="119.1" transform="rotate(-90 188.7 119.1)">3</text>
<text x="228.5" y="115.6">GND</text>
<text x="244.1" y="115.7">27</text>
<text x="254.8" y="115.7">28</text>
<text x="267.9" y="115.6">GND</text>
<text x="106.6" y="122.4">51</text>
<text x="159.3" y="122.4">29</text>
<text x="159.3" y="125.7">30</text>
<text x="249.9" y="125.7">1</text>
<text x="187" y="130.7" transform="rotate(-90 187 130.7)">1</text>
<text x="188.7" y="130.7" transform="rotate(-90 188.7 130.7)">2</text>
<text x="249.9" y="134.1">1</text>
<text x="117.4" y="139" transform="rotate(-90 117.4 139)">35</text>
<text x="122.5" y="139" transform="rotate(-90 122.5 139)">34</text>
<text x="127.5" y="139" transform="rotate(-90 127.5 139)">21</text>
<text x="132.5" y="139" transform="rotate(-90 132.5 139)">19</text>
<text x="135.9" y="139" transform="rotate(-90 135.9 139)">20</text>
<text x="139.2" y="139" transform="rotate(-90 139.2 139)">16</text>
<text x="142.6" y="139" transform="rotate(-90 142.6 139)">17</text>
<text x="147.6" y="139" transform="rotate(-90 147.6 139)">65</text>
<text x="100.2" y="144.1">NC</text>
<text x="57.5" y="153.3">SP0:SP1:SP2:</text>
<text x="57.5" y="155">=000 4 WIRE JTAG</text>
<text x="163.9" y="151.7">NC</text>
<text x="163.9" y="154.1">NC</text>
<text x="57.5" y="156.6">=100 2 WIRE JTAG</text>
<text x="57.5" y="158.3">=001 FLASH PROGRAMMING</text>
<text x="72" y="156.6">PIN17/16 USE GPIO</text>
<text x="130.9" y="167.6">1</text>
<text x="223.1" y="191.8">Title</text>
<text x="223.1" y="196.9">Size</text>
<text x="229.8" y="193.5">&lt;Title&gt;</text>
<text x="229.8" y="196.9">Document Number</text>
<text x="278.4" y="196.9">Rev</text>
<text x="223.1" y="201.9">Date:</text>
<text x="224.8" y="198.5">A3</text>
<text x="229.8" y="198.5">&lt;Doc&gt;</text>
<text x="231.8" y="201.9">Sunday, September 14, 2014</text>
<text x="256.6" y="201.9">Sheet</text>
<text x="265" y="201.9">1</text>
<text x="270" y="201.9">of</text>
<text x="275.1" y="201.9">1</text>
</g>
<g font-size="1.5" fill="#004080">
<text x="255.3" y="27.1">2</text>
<text x="258.5" y="30.5" transform="rotate(-90 258.5 30.5)">1</text>
<text x="200.8" y="38.8">IN</text>
<text x="207.7" y="38.8">OUT</text>
<text x="204" y="44" transform="rotate(-90 204 44)">GND1</text>
<text x="209.1" y="44" transform="rotate(-90 209.1 44)">GND2</text>
<text x="137" y="52.3" transform="rotate(-90 137 52.3)">VIN_IO2</text>
<text x="140.3" y="52.3" transform="rotate(-90 140.3 52.3)">VIN_IO1</text>
<text x="145.4" y="52.4" transform="rotate(-90 145.4 52.4)">nRESET</text>
<text x="125.3" y="58.3" transform="rotate(-90 125.3 58.3)">VIN_DCDC_ANA</text>
<text x="128.6" y="57.2" transform="rotate(-90 128.6 57.2)">VIN_DCDC_PA</text>
<text x="132" y="57.8" transform="rotate(-90 132 57.8)">VIN_DCDC_DIG</text>
<text x="152.1" y="56.4">RF_BG</text>
<text x="110.3" y="63.1">DCDC_ANA_SW</text>
<text x="144" y="64.8">FLASH_SPI_DOUT</text>
<text x="145.3" y="61.4">FLASH_SPI_CS#</text>
<text x="145.7" y="63.1">FLASH_SPI_DIN</text>
<text x="219.2" y="61.4">/CS</text>
<text x="219.2" y="63.1">SO</text>
<text x="219.2" y="64.8">/WP</text>
<text x="223" y="63.1">/HOLD</text>
<text x="224.4" y="61.4">VCC</text>
<text x="224.5" y="64.8">SCK</text>
<text x="110.3" y="66.5">VDD_ANA1</text>
<text x="145.3" y="66.5">FLASH_SPI_CLK</text>
<text x="150.9" y="71.5">GPIO_00</text>
<text x="219.2" y="66.5">VSS</text>
<text x="226.2" y="66.5">SI</text>
<text x="110.3" y="76.5">LDO_IN2</text>
<text x="110.3" y="73.2">LDO_IN1</text>
<text x="150.9" y="73.2">GPIO_01</text>
<text x="150.9" y="74.9">GPIO_02</text>
<text x="150.9" y="76.5">GPIO_03</text>
<text x="110.3" y="81.5">DCDC_PA_SW_P</text>
<text x="110.3" y="83.2">DCDC_PA_SW_N</text>
<text x="150.9" y="78.2">GPIO_04</text>
<text x="150.9" y="79.9">GPIO_05</text>
<text x="150.9" y="81.5">GPIO_06</text>
<text x="150.9" y="83.2">GPIO_07</text>
<text x="110.3" y="86.6">VDD_PA_IN</text>
<text x="110.3" y="84.9">DCDC_PA_OUT</text>
<text x="150.9" y="89.9">GPIO_10</text>
<text x="150.9" y="86.6">GPIO_08</text>
<text x="150.9" y="88.3">GPIO_09</text>
<text x="110.3" y="93.3">VDD_DIG1</text>
<text x="110.3" y="91.6">DCDC_DIG_SW</text>
<text x="110.3" y="95">VDD_DIG2</text>
<text x="150.9" y="91.6">GPIO_11</text>
<text x="150.9" y="93.3">GPIO_12</text>
<text x="150.9" y="95">GPIO_13</text>
<text x="247.8" y="95">1</text>
<text x="251.9" y="95">2</text>
<text x="110.3" y="98.3">DCDC_ANA2_SW_P</text>
<text x="110.3" y="100">DCDC_ANA2_SW_N</text>
<text x="110.3" y="101.7">VDD_ANA2</text>
<text x="150.9" y="96.7">GPIO_14</text>
<text x="150.9" y="98.3">GPIO_15</text>
<text x="247.8" y="96.7">3</text>
<text x="247.8" y="98.3">5</text>
<text x="247.8" y="100">7</text>
<text x="247.8" y="101.7">9</text>
<text x="251.1" y="101.7">10</text>
<text x="251.9" y="96.7">4</text>
<text x="251.9" y="98.3">6</text>
<text x="251.9" y="100">8</text>
<text x="110.3" y="106.7">VDD_RAM</text>
<text x="150.9" y="103.3">GPIO_16</text>
<text x="150.9" y="105">GPIO_17</text>
<text x="150.9" y="106.7">GPIO_22</text>
<text x="247.8" y="103.3">11</text>
<text x="247.8" y="105">13</text>
<text x="247.8" y="106.7">15</text>
<text x="251.1" y="103.3">12</text>
<text x="251.1" y="105">14</text>
<text x="251.1" y="106.7">16</text>
<text x="110.3" y="108.4">VDD_PLL</text>
<text x="110.3" y="113.4">NC_27</text>
<text x="150.9" y="108.4">GPIO_28</text>
<text x="150.9" y="110">GPIO_30</text>
<text x="247.8" y="108.4">17</text>
<text x="247.8" y="110">19</text>
<text x="247.8" y="111.7">21</text>
<text x="247.8" y="113.4">23</text>
<text x="251.1" y="108.4">18</text>
<text x="251.1" y="110">20</text>
<text x="251.1" y="111.7">22</text>
<text x="251.1" y="113.4">24</text>
<text x="110.3" y="116.8">NC_26</text>
<text x="110.3" y="115.1">NC_28</text>
<text x="147" y="118.4">WLAN_XTALM</text>
<text x="147.2" y="115.1">WLAN_XTALP</text>
<text x="247.8" y="115.1">25</text>
<text x="247.8" y="116.8">27</text>
<text x="251.1" y="115.1">26</text>
<text x="251.1" y="116.8">28</text>
<text x="110.3" y="123.5">RTC_XTAL_P</text>
<text x="110.3" y="120.1">RTC_XTAL_N</text>
<text x="150.5" y="123.5">ANTSEL1</text>
<text x="188.1" y="124.1" transform="rotate(-90 188.1 124.1)">NC2</text>
<text x="189.8" y="121.9" transform="rotate(-90 189.8 121.9)">3</text>
<text x="150.5" y="126.8">ANTSEL2</text>
<text x="188.1" y="127.8" transform="rotate(-90 188.1 127.8)">1</text>
<text x="189.8" y="127.8" transform="rotate(-90 189.8 127.8)">NC1</text>
<text x="252.8" y="126.8">1 T2</text>
<text x="118.5" y="135.3" transform="rotate(-90 118.5 135.3)">SOP0</text>
<text x="123.6" y="135.3" transform="rotate(-90 123.6 135.3)">SOP1</text>
<text x="128.6" y="135.3" transform="rotate(-90 128.6 135.3)">GPIO_25/SOP2</text>
<text x="133.6" y="135.3" transform="rotate(-90 133.6 135.3)">GPIO_28/JTAG_TCK</text>
<text x="137" y="135.3" transform="rotate(-90 137 135.3)">GPIO_29/JTAG_TMS</text>
<text x="140.3" y="135.3" transform="rotate(-90 140.3 135.3)">GPIO_23/JTAG_TDI</text>
<text x="143.7" y="135.3" transform="rotate(-90 143.7 135.3)">GPIO_24/JTAG_TDO</text>
<text x="148.7" y="135.3" transform="rotate(-90 148.7 135.3)">GND_TAB</text>
<text x="252.8" y="135.2">1 T3</text>
<text x="133.8" y="168.7">1 T4</text>
</g>
</svg>
